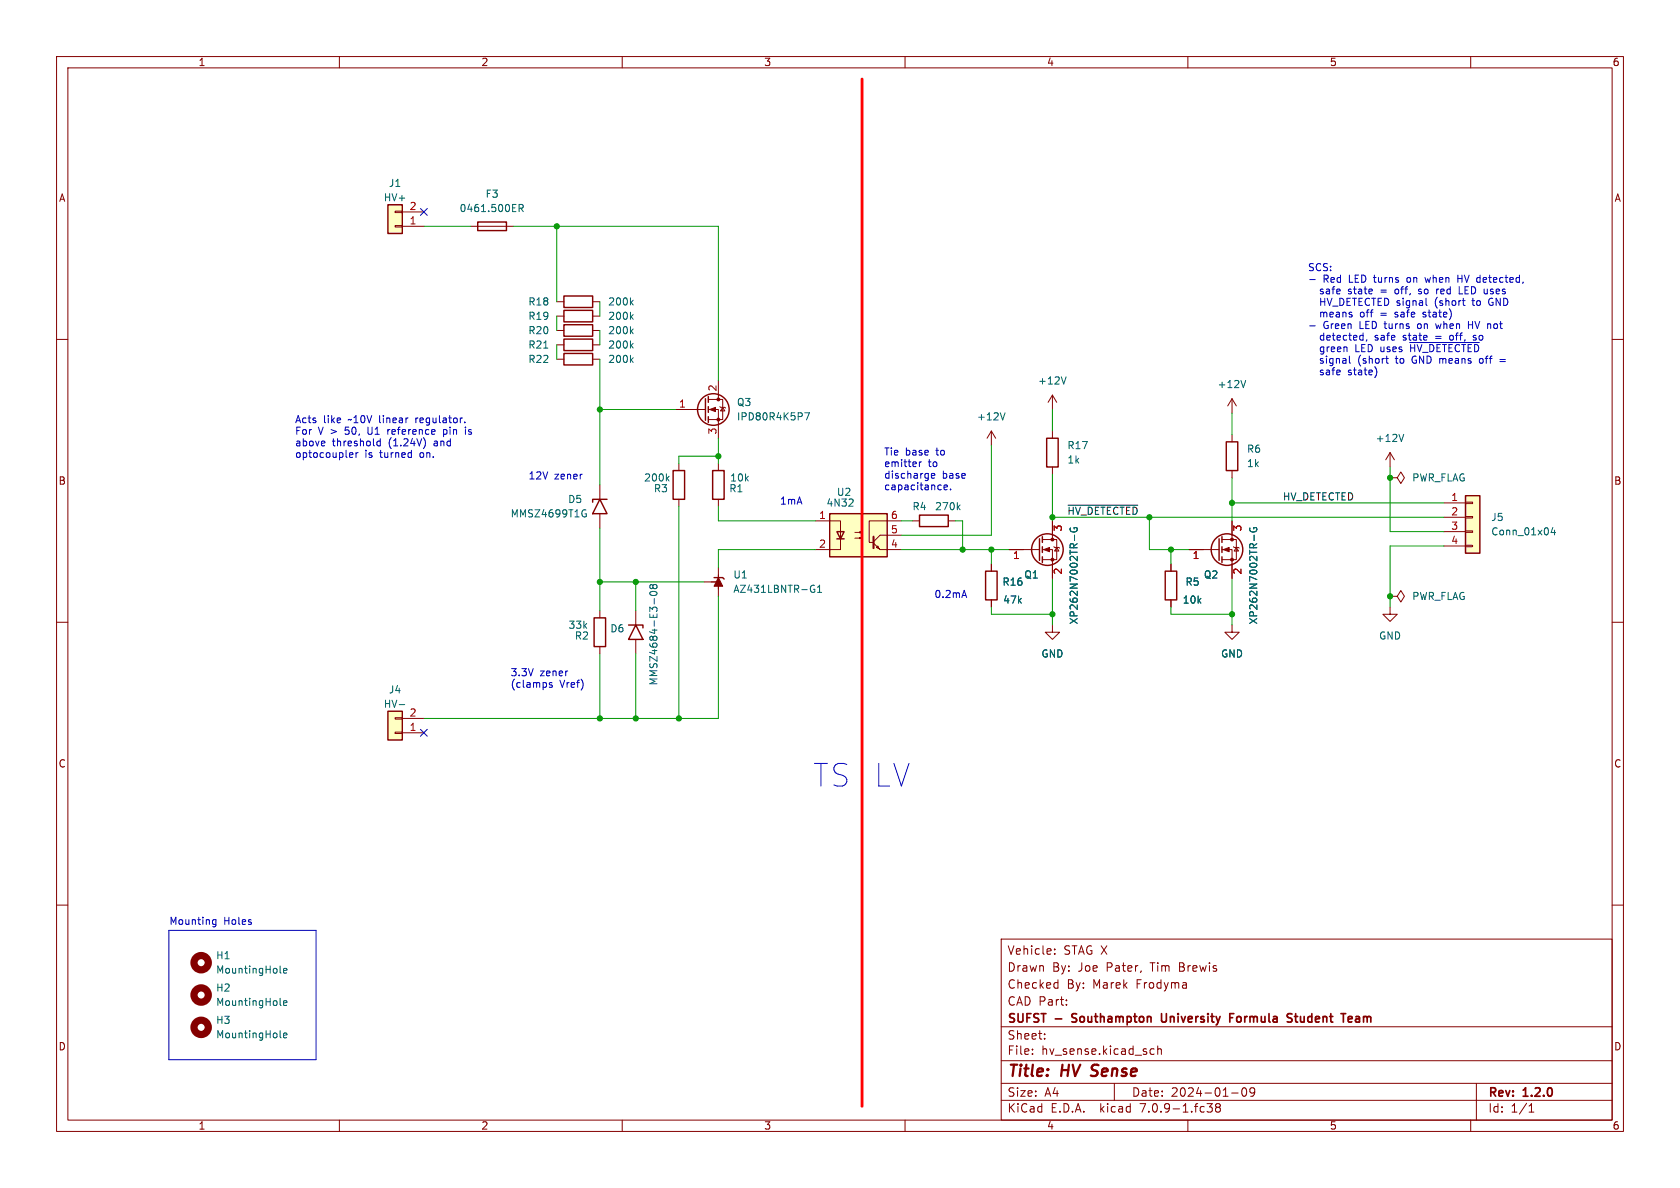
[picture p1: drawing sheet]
<svg xmlns="http://www.w3.org/2000/svg" width="297mm" height="210mm" viewBox="0 0 297 210" stroke-linecap="round" stroke-linejoin="round" font-family="sans-serif">
<g fill="none" stroke="#840000" stroke-width=".18">
<path d="M10 10h277v190h-277zM12 12h273v186h-273zM60 10v2M110 10v2M160 10v2M210 10v2M260 10v2M69.8 37.3h1.3v.3h-1.3zM69.8 39.9h1.3v.2h-1.3zM71.1 37.5h3.8M10 60h2M71.1 40h3.8"/>
<path d="M83.2 40h7.6M98.4 58.4h1.3M98.4 53.3h1.3M98.4 55.9h1.3M104.8 58.4h1.2M104.8 53.3h1.2M104.8 55.9h1.2M285 60h2M98.4 61h1.3M98.4 63.5h1.3M104.8 61h1.2M104.8 63.5h1.2"/>
<path d="M119.4 72.4h5.3M125.2 72.4h1.8v5.1M125.2 70.6h2.6v3.6h-2.6M127 67.3v3.3M127.3 71.9l.1 .1h.7l.2 .1M127.8 72l.3 .6h-.7zM175.3 76.2l-.8 1.3M175.3 76.2v2.5M175.3 76.2l.7 1.3M186.1 69.9v2.5M186.1 76.2v1.3M186.1 69.9l-.8 1.2"/>
<path d="M186.1 69.9l.7 1.2M217.8 70.5v2.5M217.8 76.8v1.3M217.8 70.5l-.8 1.3M217.8 70.5l.8 1.3M106 85.7v2.6M106 90.8v2.5M120 81.9v1.3M120 88.3v1.2M127 81.9v1.3M127 88.3v1.2M144.1 92.1h4.5v5.1h-4.5"/>
<path d="M151.1 95.1h1.3l-.4 .2v-.3l.4 .1M151.1 94.1h1.3l-.4 .1v-.2l.4 .1M154.4 96l1.2 1.2h3.8M154.9 96.8l.3-.3 .2 .5zM159.4 92.1h-5.7v3.8h.6M159.4 94.6h-3.8l-1.2 1.2M161.3 92.1h1.3M167.6 92.1h1.3M175.3 99.7v1.3M178.4 97.2h5.4M184.3 97.2h1.8v5M184.3 95.4h2.5v3.5h-2.5"/>
<path d="M186.1 82.6v1.2M186.1 92.1v3.3M186.3 96.6l.1 .2h.8l.1 .1M186.8 96.8l.4 .6h-.8zM207 99.7v1.3M210.2 97.2h5.3M216 97.2h1.8v5M216 95.4h2.6v3.5h-2.6M217.8 83.2v1.3M217.8 92.1v3.3M218.1 96.6l.1 .2h.7l.2 .1M218.6 96.8l.3 .6h-.7z"/>
<path d="M245.7 84.5h1.3l.6-1.1 .7 1.1-.7 1-.6-1M245.7 84.5h.1M245.7 80l-.7 1.3M245.7 80v2.6M245.7 80l.8 1.3M255.3 88.9h3.8M255.3 91.4h3.8M255.3 94h3.8M255.3 96.5h3.8M259.1 96.4h1.2v.2h-1.2zM259.1 93.9h1.2v.2h-1.2zM259.1 91.3h1.2v.3h-1.2z"/>
<path d="M259.1 88.8h1.2v.2h-1.2zM10 110h2M106 108v1.2M106 114.3v1.3M112.4 108v2.5M112.4 113v2.6M124.5 102.9h2.5M127 101.6v2.5M127 100.3v5.1M175.3 106v1.3M186.1 110.5v1.3h1.2l-1.2 1.2-1.3-1.2h1.3M207 106v1.3"/>
<path d="M217.8 110.5v1.3h1.3l-1.3 1.2-1.3-1.2h1.3M245.7 105.4h1.3l.6-1 .7 1-.7 1-.6-1M245.7 105.4h.1M245.7 107.3v1.3h1.3l-1.3 1.3-1.2-1.3h1.2M285 110h2M69.8 126.9h1.3v.2h-1.3zM69.8 129.4h1.3v.3h-1.3zM71.1 129.5h3.8M71.1 127h3.8M10 160h2M285 160h2M177 166h108v32h-108z"/>
<path d="M186.5 167.8v.1M186.5 168.6v.1M186.6 173.7l.4 .1M187 173.2v1.5M187 174.6l-.4 .1M188.5 177.6v.1M188.5 176.8v.1M60 198v2M110 198v2M160 198v2M177 194.5h108M177 191.5h108"/>
<path d="M177 187.5h108M177 181.5h108M182.5 186.3v.1M182.5 185.5v.1M184.7 183.6v.1M184.7 182.8v.1M197 191.5v3M203.5 186.3h.5M203.5 185.5h.5M204.7 185.5l.2-.1 .3 .1 .1 .9M204.7 184.9v1.5M210 198v2"/>
<path d="M213.4 195.1h.9l-.5 .6 .4 .1v.7l-.2 .1-.5-.1M215.2 195.7l-.3-.2 .3-.4 .4 .1 .1 .2-.2 .3M215.2 195.7l-.3 .3v.3l.3 .3 .4-.1 .1-.2v-.4l-.2-.2M215.2 195.7h.3M217.7 193.2h1.2M219.7 192.4l.2-.1a.81 .81 0 0 1 .6 .6 .81 .81 0 0 1-.3 .8l-.2 .1a.81 .81 0 0 1-.3-1.4zM221.8 192.9l-.3 .3h-.3l-.2-.3 .1-.5 .4-.1 .2 .1a.99 .99 0 0 1-.3 1.4h-.3M260 198v2M261 191.5v6.5M270.3 196.6h.9M270.3 195.5l.4-.4v1.5"/>
</g>
<path d="M189.6 179.3v.5M205.3 179.2v1.2l.3 .3 .5-.1M217.4 179.9h.5M218.1 179.2h-.7v1.5M218.7 179.8v.7M227.8 179.2l.6 .1M228.1 180l.3 .3-.1 .2-.2 .2M228.8 179.7h.6M229.1 179.2v1.3l.3 .2M238.4 179.8l.4-.1 .3 .3-.8 .2M189.5 180.6l.2 .1M238.4 180.6h.6" fill="none" stroke="#840000" stroke-width=".3"/>
<g fill="none" stroke="#840000" stroke-width=".25">
<path d="M68.6 36.2h2.5v5.1h-2.5zM84.5 39.2h5v1.6h-5zM99.7 57.4h5.1v2h-5.1zM99.7 52.3h5.1v2.1h-5.1zM99.7 59.9h5.1v2.1h-5.1zM99.7 54.9h5.1v2h-5.1zM99.7 62.5h5.1v2h-5.1zM124.7 70.5v3.8M125.2 70.1v1M125.2 71.9v1M125.2 73.7v1M185 77.5h2.1v5.1h-2.1z"/>
<path d="M216.8 78.1h2v5.1h-2zM106 88.3l1.3 2.5h-2.5zM107.3 88.3h-2.5v.5M119 83.2h2v5.1h-2zM126 83.2h2v5.1h-2zM146.7 90.8h10.1v7.6h-10.1zM148 94h1.2l-.6 1.3zM148 95.3h1.2M162.6 91.1h5v2h-5zM183.8 95.3v3.8M184.3 94.9v1M184.3 96.6v1.1"/>
<path d="M184.3 98.4v1M215.5 95.3v3.8M216 94.9v1M216 96.6v1.1M216 98.4v1M259.1 87.6h2.5v10.2h-2.5zM105 109.2h2.1v5.1h-2.1zM111.1 110.5h2.6v.5M112.4 110.5l1.3 2.5h-2.6zM126.2 102.1h1.6l.2 .3M174.2 101h2.1v5h-2.1zM206 101h2v5h-2z"/>
<path d="M68.6 125.7h2.5v5.1h-2.5z"/>
<circle cx="126.1" cy="72.4" r="2.79"/>
<circle cx="185.2" cy="97.2" r="2.79"/>
<circle cx="216.9" cy="97.2" r="2.79"/>
</g>
<g fill="none" stroke="#006464" stroke-width=".18">
<path d="M91.8 36.8l.6-.1 .1-.1-.1-.3-.6-.2v1.3M92.1 36.8l.4 .6M111.6 58.5l.3 .5M111.6 53.4l.3 .5M111.6 56l.3 .5M111.9 58.2l-.4 .4M111.9 53.1l-.4 .5M111.9 55.6l-.4 .5M96.1 61.5h.8M111.6 61.1l.3 .4M111.6 63.6l.3 .5M111.9 60.7l-.4 .5"/>
<path d="M111.9 63.2l-.4 .5M142.3 73h.8l-.5 1.2M177.7 73l-.4 1.2M188.5 66.6l-.4 1.3M220.2 67.3l-.4 1.2M248.2 76.8l-.5 1.2M103.1 90.2h.5M103.4 90.8h.2v.5l-.2 .1-.3-.1M117.9 84.6l.4 .4M118.3 84.2l-.5 .5M150 89.5h.8M150.8 88.3v.5"/>
<path d="M169.4 89.6l.3 .5M169.7 89.3l-.5 .5M189.2 93.3a.59 .59 0 0 0 .6 .8 .59 .59 0 0 0 .6-.8h-.5v.2M190 94.6v1M221 93.3a.59 .59 0 0 0 .6 .8 .59 .59 0 0 0 .5-.8h-.4v.2M221.7 94.6v1M274.5 93.2l-.3 .9h.8M274.8 93.7v.9M114.9 104.7a.75 .75 0 0 1 1.2 .3 .72 .72 0 0 1-1.2-.2zM115.4 103.6l-.2-.3-.3 .3v.2l.2 .3 .3-.3M115.4 103.6l.3-.3h.2l.2 .3v.3l-.2 .2-.4-.1-.1-.2M115.4 103.6v.2"/>
<path d="M115.7 105.8v1M143.7 103.4l.3 .1M143.8 104.2h.2v.4l-.3 .1M144.5 104.7h.8M144.5 103.8l.4-.4v1.3M70.6 124.6h.9M49.5 171.8l.2 .2M49.5 177.6l.2 .1M50.1 171.6l.6-.1v-.3h-.4l-.2 .2 .1 .6h.5M50.1 177.3l.6-.1v-.2l-.4-.1-.2 .2 .1 .6h.5M49.5 183.3l.2 .2M50.1 183l.6-.1v-.2l-.4-.1-.2 .2 .1 .6h.5"/>
</g>
<g fill="none" stroke="#840000" stroke-width="1.3">
<circle cx="35.6" cy="175.9" r="1.27"/>
<circle cx="35.6" cy="170.2" r="1.27"/>
<circle cx="35.6" cy="181.6" r="1.27"/>
</g>
<g fill="#ffffc2" stroke="#ffffc2" stroke-width=".18">
<path d="M146.7 90.8h10.1v7.6h-10.1z"/>
<path d="M259.1 87.6h2.5v10.2h-2.5z"/>
<path d="M68.6 125.7h2.5v5.1h-2.5z"/>
<path d="M68.6 36.2h2.5v5.1h-2.5z"/>
</g>
<path d="M154.4 94.9v2" fill="none" stroke="#840000" stroke-width=".36"/>
<g fill="#840000" stroke="#840000" stroke-width=".18">
<path d="M184.5 97.2l1-.4v.7z"/>
<path d="M127 102.1l.8 1.5h-1.6z"/>
<path d="M216.3 97.2l1-.4v.7z"/>
<path d="M125.5 72.4l1-.4v.8z"/>
<circle cx="186.1" cy="98.9" r=".25"/>
<circle cx="186.1" cy="95.4" r=".25"/>
<circle cx="217.8" cy="98.9" r=".25"/>
<circle cx="217.8" cy="95.4" r=".25"/>
<circle cx="127" cy="74.2" r=".25"/>
<circle cx="127" cy="70.6" r=".25"/>
</g>
<path d="M188.8 89.3h12.3" fill="none" stroke="#0f0f0f" stroke-width=".18"/>
<g fill="none" stroke="#0000c2" stroke-width=".18">
<path d="M231.5 49.4h1M231.5 57.6h1M246.6 56h.1M246.7 51.2l-.1 .1 .1 .6M246.8 55.2l-.2 .2 .2 .2M250.8 51.9h.3M251.1 51.1l-.3 .2v.2h.3M251.6 56h.3M251.9 49.1l.3 .8M251.9 55.2l-.3 .2v.2h.3M253.8 57.2l.2 .9M253.8 59.5h1"/>
<path d="M253.8 59.8h1M254.3 51.1l-.3 .1M256.7 59.3h-.3l-.1 .2v.5l.4 .1M257.7 48.6v1.3M257.7 49.2h.8M258 51.9h.6M259.6 56.8v1.3M259.6 57.4h.7M260.2 53.1h.5M260.4 52.7v1.2M260.9 59.3h-.3l-.2 .2 .6 .4M261 59.9l-.2 .2h-.4"/>
<path d="M263.6 52.7a.69 .69 0 0 0-.4 .7 .69 .69 0 0 0 .4 .6M67.2 77.6v1.2M67.2 78h-.3l-.3 .2 .1 .6h.5M68.6 75.9v.9M68.8 75.9l-.2 .3M75.1 77.7l.1 .5-.1 .7M78.4 75.9v1.3M78.4 76.7l.4 .1M78.8 75.9l-.4 .1M82.2 74.6v.1M82.3 75.5v.1M82.3 75.9v.9"/>
<path d="M238.6 64l.1 .2M241.6 60.1l-.1 .2M249.2 60.5h12.3M249.4 60.9v1.3M249.4 61.5h.7M249.7 63.2l-.1 .5 .3 .5M262.1 63.4h-.3l-.3 .2 .2 .6h.4M265.2 63.6h.9M265.2 63.9h.9M61.8 80.8h.5M61.8 80.1l.4-.1 .2 .3-.6 .1M62.9 80v.9"/>
<path d="M63.3 80l-.4 .3M162.5 81.6v.9M162.9 81.6l-.4 .3M164.7 84.1l.6-.1-.1-.2-.4-.1-.1 .2v.6h.5M166.9 86.2l.6-.2-.1-.2-.3-.1-.2 .2 .1 .6h.4M168 86.5v.1M170.5 104.4l.4 1.2M97.6 120.7h-.3l-.2 .1 .1 .2 .4 .1v.3h-.5M29.8 164.5h26.1v22.8h-26.1zM37.6 163.3l.2 .1h.4M38.2 162.6v1l-.3 .2h-.3M38.2 162.6h-.4l-.2 .1"/>
</g>
<path d="M152.4 14v181.6" fill="none" stroke="#f00" stroke-width=".5"/>
<g fill="none" stroke="#009600" stroke-width=".18">
<path d="M74.9 40h8.3M90.8 40h36.2v27.3M98.4 40v13.3M98.4 55.9v2.5M106 53.3v2.6M106 58.4v2.6M98.4 61v2.5M106 63.5v22.2M106 72.4h13.4M127 77.5v4.4M175.3 78.7v15.9h-15.9M186.1 72.4v3.8"/>
<path d="M217.8 73v3.8M106 93.3v14.7M120 89.5v37.5M127 89.5v2.6h17.1M127 80.6h-7v1.3M144.1 97.2h-17.1v3.1M159.4 92.1h1.9M159.4 97.2h19M168.9 92.1h1.3v5.1M175.3 97.2v2.5M186.1 83.8v8.3M186.1 91.4h69.2"/>
<path d="M203.2 91.4v5.8h7M207 97.2v2.5M217.8 84.5v7.6M217.8 88.9h37.5M245.7 82.6v11.4h9.6M255.3 96.5h-9.6v10.8M106 115.6v11.4M106 102.9h18.5M112.4 102.9v5.1M112.4 115.6v11.4M127 105.4v21.6h-52.1M175.3 107.3v1.3h10.8"/>
<path d="M186.1 102.2v8.3M207 107.3v1.3h10.8M217.8 102.2v8.3"/>
</g>
<path d="M74.3 36.9l1.2 1.2M75.5 36.9l-1.2 1.2M74.3 128.9l1.2 1.2M75.5 128.9l-1.2 1.2" fill="none" stroke="#000084" stroke-width=".18"/>
<g fill="#009600" stroke="#009600" stroke-width=".18">
<circle cx="112.4" cy="102.9" r=".46"/>
<circle cx="106" cy="102.9" r=".46"/>
<circle cx="106" cy="72.4" r=".46"/>
<circle cx="106" cy="127" r=".46"/>
<circle cx="98.4" cy="40" r=".46"/>
<circle cx="120" cy="127" r=".46"/>
<circle cx="112.4" cy="127" r=".46"/>
<circle cx="207" cy="97.2" r=".46"/>
<circle cx="245.7" cy="84.5" r=".46"/>
<circle cx="217.8" cy="88.9" r=".46"/>
<circle cx="217.8" cy="108.6" r=".46"/>
<circle cx="245.7" cy="105.4" r=".46"/>
<circle cx="175.3" cy="97.2" r=".46"/>
<circle cx="170.2" cy="97.2" r=".46"/>
<circle cx="186.1" cy="108.6" r=".46"/>
<circle cx="186.1" cy="91.4" r=".46"/>
<circle cx="127" cy="80.6" r=".46"/>
</g>
<g font-size="5.6" fill="#0000c2">
<text x="143.5" y="139.5">TS</text>
<text x="154.3" y="139.5">LV</text>
</g>
<g font-size="2.8" fill="#840000">
<text x="178" y="190.9">Title:</text>
<text x="187.7" y="190.9">HV Sense</text>
</g>
<g font-size="2.1" fill="#840000">
<text x="178" y="172">Drawn</text>
<text x="178" y="169">Vehicle:</text>
<text x="186" y="172">By:</text>
<text x="188" y="169">STAG X</text>
<text x="190.7" y="172">Joe</text>
<text x="195.8" y="172">Pater,</text>
<text x="203.7" y="172">Tim</text>
<text x="208.9" y="172">Brewis</text>
<text x="178" y="178">CAD Part:</text>
<text x="178" y="175">Checked</text>
<text x="188.6" y="175">By:</text>
<text x="193.2" y="175">Marek</text>
<text x="201" y="175">Frodyma</text>
<text x="178" y="184">Sheet:</text>
<text x="178" y="181.2">SUFST</text>
<text x="186.6" y="181.2">-</text>
<text x="190.2" y="181.2">Southampton</text>
<text x="206.6" y="181.2">University</text>
<text x="219.3" y="181.2">Formula</text>
<text x="230.1" y="181.2">Student</text>
<text x="240.3" y="181.2">Team</text>
<text x="178" y="186.7">File:</text>
<text x="184.1" y="186.7">hv_sense.kicad_sch</text>
<text x="178" y="196.9">KiCad</text>
<text x="178" y="194.1">Size:</text>
<text x="184.7" y="194.1">A4</text>
<text x="185.7" y="196.9">E.D.A.</text>
<text x="194.6" y="196.9">kicad</text>
<text x="200" y="194.1">Date:</text>
<text x="201.8" y="196.9">7.0.9-1.fc38</text>
<text x="207" y="194.1">2024-01-09</text>
<text x="263" y="194.3">Rev:</text>
<text x="263" y="196.9">Id:</text>
<text x="267.1" y="196.9">1/1</text>
<text x="269.4" y="194.3">1.2.0</text>
</g>
<g font-size="1.8" fill="#840000">
<text x="35" y="11.9">1</text>
<text x="85" y="11.9">2</text>
<text x="135" y="11.9">3</text>
<text x="185" y="11.9">4</text>
<text x="235" y="11.9">5</text>
<text x="285" y="11.9">6</text>
<text x="10.3" y="35.9">A</text>
<text x="285.3" y="35.9">A</text>
<text x="10.3" y="85.9">B</text>
<text x="285.3" y="85.9">B</text>
<text x="10.3" y="135.9">C</text>
<text x="285.3" y="135.9">C</text>
<text x="10.3" y="185.9">D</text>
<text x="285.3" y="185.9">D</text>
<text x="35" y="199.9">1</text>
<text x="85" y="199.9">2</text>
<text x="135" y="199.9">3</text>
<text x="185" y="199.9">4</text>
<text x="235" y="199.9">5</text>
<text x="285" y="199.9">6</text>
</g>
<g font-size="1.8" fill="#006464">
<text x="67.8" y="35.8">HV+</text>
<text x="68.7" y="33.2">J1</text>
<text x="85.7" y="35.2">F3</text>
<text x="81.1" y="37.7">0461.500ER</text>
<text x="93.3" y="59.3">R20</text>
<text x="93.3" y="54.2">R18</text>
<text x="93.3" y="56.7">R19</text>
<text x="107.4" y="59.3">200k</text>
<text x="107.4" y="54.2">200k</text>
<text x="107.4" y="56.7">200k</text>
<text x="93.3" y="61.8">R21</text>
<text x="93.3" y="64.4">R22</text>
<text x="107.4" y="61.8">200k</text>
<text x="107.4" y="64.4">200k</text>
<text x="130.2" y="72">Q3</text>
<text x="183.4" y="68.2">+12V</text>
<text x="215.2" y="68.8">+12V</text>
<text x="130.2" y="74.5">IPD80R4K5P7</text>
<text x="172.6" y="74.5">+12V</text>
<text x="188.6" y="79.6">R17</text>
<text x="188.6" y="82.1">1k</text>
<text x="220.4" y="80.2">R6</text>
<text x="220.4" y="82.8">1k</text>
<text x="243.1" y="78.3">+12V</text>
<text x="100.3" y="89.1">D5</text>
<text x="113.8" y="85.3">200k</text>
<text x="115.5" y="87.2">R3</text>
<text x="128.8" y="87.2">R1</text>
<text x="129" y="85.3">10k</text>
<text x="146" y="89.8">4N32</text>
<text x="147.9" y="87.9">U2</text>
<text x="249.6" y="85.3">PWR_FLAG</text>
<text x="90.2" y="91.7">MMSZ4699T1G</text>
<text x="161.2" y="90.4">R4</text>
<text x="165.2" y="90.4">270k</text>
<text x="263.5" y="92.3">J5</text>
<text x="263.5" y="94.8">Conn_01x04</text>
<text x="129.5" y="105">AZ431LBNTR-G1</text>
<text x="129.5" y="102.5">U1</text>
<text x="177.1" y="103.7">R16</text>
<text x="177.2" y="106.9">47k</text>
<text x="181" y="102.5">Q1</text>
<text x="209" y="106.9">10k</text>
<text x="209.5" y="103.7">R5</text>
<text x="212.7" y="102.5">Q2</text>
<text x="249.6" y="106.3">PWR_FLAG</text>
<text x="100.4" y="111.4">33k</text>
<text x="101.5" y="113.3">R2</text>
<text x="107.8" y="112">D6</text>
<text x="190.7" y="110.5" transform="rotate(-90 190.7 110.5)">XP262N7002TR-G</text>
<text x="222.5" y="110.5" transform="rotate(-90 222.5 110.5)">XP262N7002TR-G</text>
<text x="243.7" y="113.3">GND</text>
<text x="184" y="116.4">GND</text>
<text x="215.8" y="116.4">GND</text>
<text x="67.8" y="125.3">HV-</text>
<text x="68.7" y="122.8">J4</text>
<text x="116.4" y="121.3" transform="rotate(-90 116.4 121.3)">MMSZ4684-E3-08</text>
<text x="38.1" y="169.8">H1</text>
<text x="38.1" y="172.3">MountingHole</text>
<text x="38.1" y="175.5">H2</text>
<text x="38.1" y="178">MountingHole</text>
<text x="38.1" y="181.2">H3</text>
<text x="38.1" y="183.7">MountingHole</text>
</g>
<g font-size="1.8" fill="#a90000">
<text x="72.3" y="39.8">1</text>
<text x="72.3" y="37.2">2</text>
<text x="126.7" y="69.3" transform="rotate(-90 126.7 69.3)">2</text>
<text x="119.9" y="72.1">1</text>
<text x="126.7" y="76.9" transform="rotate(-90 126.7 76.9)">3</text>
<text x="256.5" y="88.6">1</text>
<text x="144.7" y="91.8">1</text>
<text x="157.4" y="94.4">5</text>
<text x="157.4" y="91.8">6</text>
<text x="188" y="94.1" transform="rotate(-90 188 94.1)">3</text>
<text x="219.8" y="94.1" transform="rotate(-90 219.8 94.1)">3</text>
<text x="256.5" y="91.2">2</text>
<text x="256.5" y="93.7">3</text>
<text x="144.7" y="96.9">2</text>
<text x="157.4" y="96.9">4</text>
<text x="179" y="99.1">1</text>
<text x="188" y="101.7" transform="rotate(-90 188 101.7)">2</text>
<text x="210.7" y="99.1">1</text>
<text x="219.8" y="101.7" transform="rotate(-90 219.8 101.7)">2</text>
<text x="256.5" y="96.3">4</text>
<text x="72.3" y="129.3">1</text>
<text x="72.3" y="126.7">2</text>
</g>
<g font-size="1.8" fill="#0000c2">
<text x="231.1" y="48">SCS:</text>
<text x="233.5" y="52.1">safe</text>
<text x="233.9" y="50.1">Red</text>
<text x="238.6" y="50.1">LED turns</text>
<text x="238.6" y="52.1">state</text>
<text x="244.5" y="52.1">=</text>
<text x="247.3" y="52.1">off,</text>
<text x="249.2" y="50.1">on</text>
<text x="251.7" y="52.1">so</text>
<text x="252.7" y="50.1">when</text>
<text x="255" y="52.1">red</text>
<text x="258.5" y="50.1">HV detected,</text>
<text x="259.2" y="52.1">LED uses</text>
<text x="233.5" y="54.2">HV_DETECTED signal</text>
<text x="233.5" y="56.2">means</text>
<text x="233.9" y="58.2">Green</text>
<text x="240.4" y="58.2">LED turns</text>
<text x="240.8" y="56.2">off</text>
<text x="244.5" y="56.2">=</text>
<text x="247.3" y="56.2">safe</text>
<text x="251.1" y="58.2">on</text>
<text x="252.4" y="56.2">state)</text>
<text x="254.1" y="54.2">(short</text>
<text x="254.5" y="58.2">when</text>
<text x="260.4" y="58.2">HV not</text>
<text x="261" y="54.2">to</text>
<text x="264" y="54.2">GND</text>
<text x="233.5" y="60.3">detected,</text>
<text x="233.5" y="62.3">green</text>
<text x="233.5" y="64.4">signal</text>
<text x="239.9" y="62.3">LED uses</text>
<text x="240.4" y="64.4">(short</text>
<text x="243.4" y="60.3">safe</text>
<text x="247.3" y="64.4">to</text>
<text x="248.5" y="60.3">state</text>
<text x="250" y="62.3">~{HV_DETECTED}</text>
<text x="250.3" y="64.4">GND means</text>
<text x="257.2" y="60.3">off,</text>
<text x="261.5" y="60.3">so</text>
<text x="262.6" y="64.4">off</text>
<text x="233.5" y="66.4">safe</text>
<text x="238.6" y="66.4">state)</text>
<text x="52.1" y="74.9">Acts</text>
<text x="52.1" y="76.9">For</text>
<text x="56.3" y="76.9">V &gt;</text>
<text x="57.2" y="74.9">like</text>
<text x="61.3" y="76.9">50,</text>
<text x="61.7" y="74.9">~10V</text>
<text x="65.5" y="76.9">U1</text>
<text x="67.3" y="74.9">linear</text>
<text x="69.2" y="76.9">reference</text>
<text x="73.9" y="74.9">regulator.</text>
<text x="79.2" y="76.9">pin</text>
<text x="83.3" y="76.9">is</text>
<text x="52.1" y="79">above</text>
<text x="52.1" y="81">optocoupler</text>
<text x="58.7" y="79">threshold</text>
<text x="64.5" y="81">is</text>
<text x="67.3" y="81">turned</text>
<text x="68.8" y="79">(1.24V)</text>
<text x="74.5" y="81">on.</text>
<text x="77" y="79">and</text>
<text x="156.2" y="80.6">Tie</text>
<text x="156.2" y="82.7">emitter</text>
<text x="160" y="80.6">base</text>
<text x="164.1" y="82.7">to</text>
<text x="165.6" y="80.6">to</text>
<text x="93.3" y="84.8">12V</text>
<text x="98" y="84.8">zener</text>
<text x="137.8" y="89.3">1mA</text>
<text x="156.2" y="84.7">discharge</text>
<text x="156.2" y="86.7">capacitance.</text>
<text x="166.6" y="84.7">base</text>
<text x="165.1" y="105.8">0.2mA</text>
<text x="90.2" y="119.6">3.3V</text>
<text x="95.5" y="119.6">zener</text>
<text x="90.2" y="121.7">(clamps</text>
<text x="99" y="121.7">Vref)</text>
<text x="29.8" y="163.6">Mounting</text>
<text x="39.5" y="163.6">Holes</text>
</g>
<text font-size="1.8" fill="#0f0f0f" x="226.7" y="88.6">HV_DETECTED</text>
<text font-size="1.8" fill="#009600" x="188.6" y="91.1">~{HV_DETECTED}</text>
</svg>
